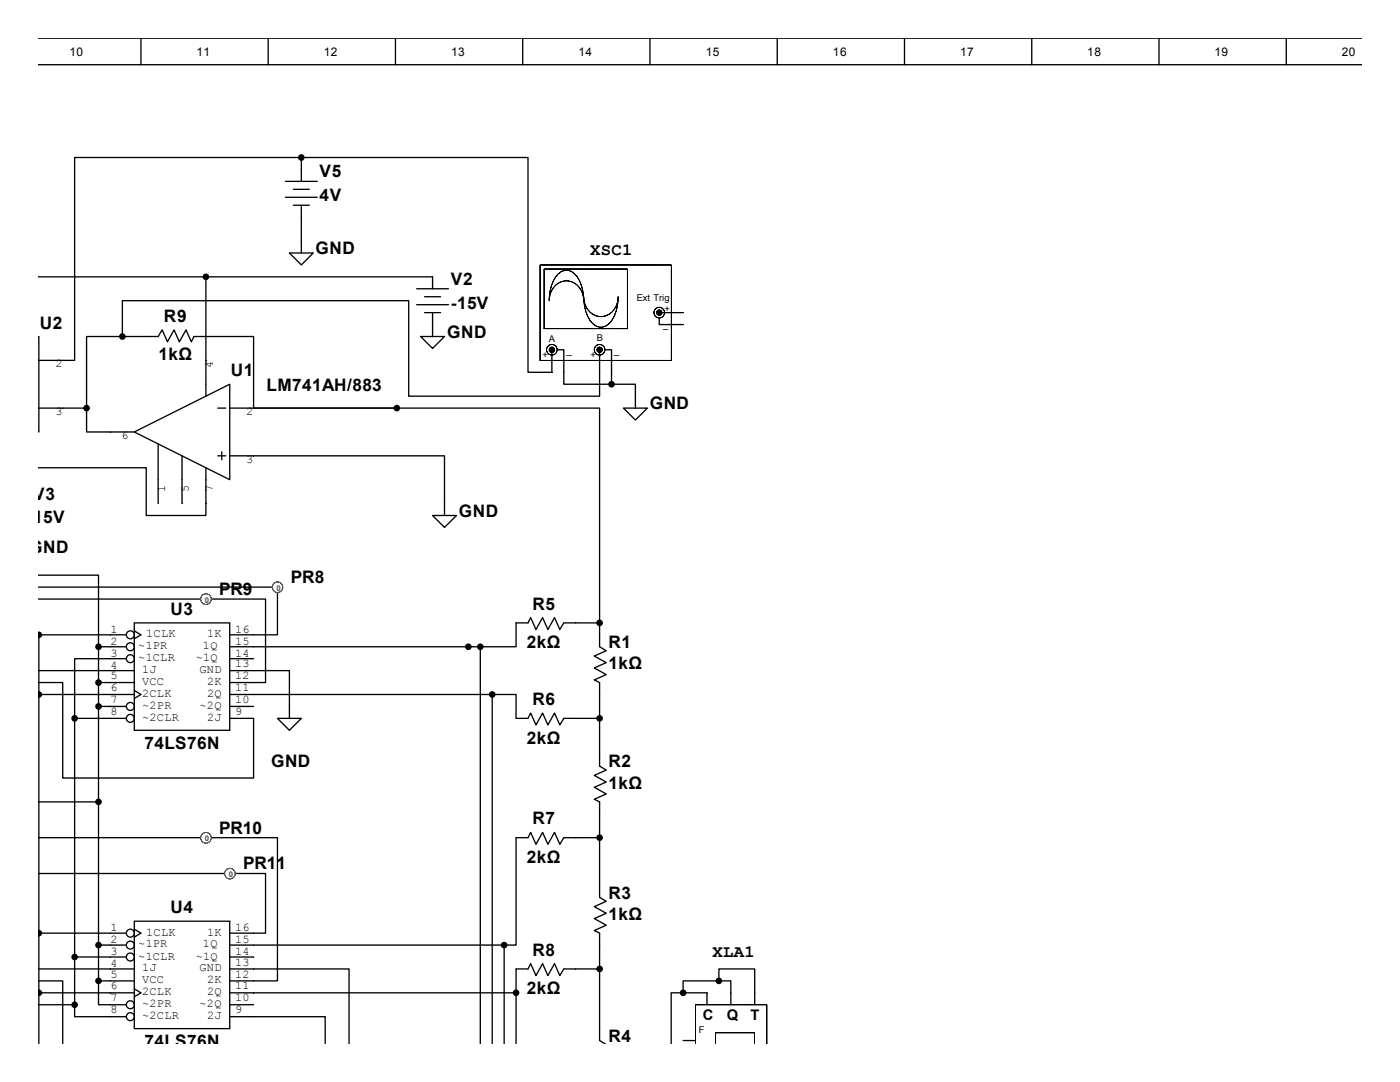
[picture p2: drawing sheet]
<svg xmlns="http://www.w3.org/2000/svg" width="279mm" height="216mm" viewBox="0 0 279 216" stroke-linecap="round" stroke-linejoin="round" font-family="sans-serif">
<g fill="none" stroke="#000" stroke-width=".26">
<path d="M7.6 7.6h264.2M7.6 12.9h264.2M28.1 7.6v5.3M53.5 7.6v5.3M78.9 7.6v5.3M104.3 7.6v5.3M129.7 7.6v5.3M155.1 7.6v5.3M180.5 7.6v5.3M205.9 7.6v5.3M231.3 7.6v5.3M256.7 7.6v5.3"/>
<path d="M57 36.2h6.3M57 39.4h6.3M58.5 37.8h3.2M60.1 33.8v2.4M7.6 55.2h78.7v2.4M41.1 55.2v23.9M57.8 50.5h4.7l-2.4 2.4zM58.5 41h3.2M60.1 41v9.5M83.2 57.6h6.3M84.7 59.2h3.2M7.6 67.2l.2-.1v19.1"/>
<path d="M7.8 71.9h4.7M29.2 67.1h2.4l.8-1.3 1 2.4 1.3-2.4 1.1 2.4 1.3-2.4 1.1 2.4 .5-1.1h11.9v14.3h28.6h-33.4M83.2 60.8h6.3M83.9 67.1h4.8l-2.4 2.4zM84.7 62.4h3.2M86.3 62.4v4.7M7.6 86.1l.2 .1M7.8 86.2h.1M7.8 81.4h9.5v4.8h9.5M26.8 86.2l19-9.5v19zM31.6 88.6v11.9M36.3 91v9.5"/>
<path d="M41.1 93.3v7.2M43.5 91h1.6M43.5 81.4h1.6M44.3 90.2v1.5M45.8 91h4.8M7.6 117.1h47.8v9.6h-9.6M7.6 119.5h45.4v16.7h-7.2M86.3 102.9h4.8l-2.4 2.3zM88.7 100.5v2.4M7.6 133.8h19.2M7.6 136.2h4.9v19h38.1v-11.9h-4.8M7.6 126.2a.52 .52 0 0 1 .7 .5 .52 .52 0 0 1-.7 .5"/>
<path d="M7.6 138.1a.52 .52 0 0 1 .7 .5 .52 .52 0 0 1-.7 .5M7.6 126.7h17.6M7.8 138.6h19M7.8 126.7v59.5h17.4M22 129.1h3.2M22 136.2h4.8M25.2 131.4h-10.3v11.9M26.8 124.3h19v21.4h-19zM26.8 125.9l1.3 .8-1.3 .8M26.8 137.8l1.3 .8-1.3 .8M45.8 133.8h12v9.5M45.8 129.1h4.8"/>
<path d="M45.8 131.4h4.8M45.8 138.6h4.8M103 124.3h2.4l.5-1.1 1.1 2.4 1.3-2.4 1 2.4 1.4-2.4 1 2.4 .8-1.3h7.2v4.8l1.3 .7-2.4 1.1 2.4 1.3-2.4 1.1 2.4 1.3-2.4 1.1 1.1 .5v16.7l1.3 .8-2.4 1 2.4 1.3-2.4 1.1 2.4 1.3-2.4 1.1 1.1 .5v19.1l1.3 .8-2.4 1 2.4 1.3-2.4 1.1 2.4 1.3-2.4 1.1 1.1 .5v21.4l1.1 .7M14.9 143.3h10.3M14.9 143.3v57.2M22 141h3.2M45.8 141h4.8M55.4 143.3h4.7l-2.3 2.4zM103 143.3h2.4l.5-1 1.1 2.4 1.3-2.4 1 2.4 1.4-2.4 1 2.4 .8-1.4h7.2M7.6 174.3h45.4v11.9h-7.2M7.6 167.2h47.8v28.5h-9.6M103 167.2h2.4l.5-1.1 1.1 2.4 1.3-2.4 1 2.4 1.4-2.4 1 2.4 .8-1.3h7.2"/>
<path d="M7.6 195.7h4.9v12.6M7.6 185.7a.52 .52 0 0 1 .7 .5 .52 .52 0 0 1-.7 .5M7.6 193.3h19.2M14.9 191h10.3M22 188.6h3.2M22 195.7h4.8M22 198.1h4.8M26.8 183.8h19v21.4h-19zM26.8 185.4l1.3 .8-1.3 .8M26.8 197.3l1.3 .8-1.3 .8M45.8 193.3h4.8M45.8 188.6h4.8"/>
<path d="M45.8 191h4.8M45.8 198.1h4.8M103 193.3h2.4l.5-1 1.1 2.4 1.3-2.4 1 2.4 1.4-2.4 1 2.4 .8-1.4h7.2M7.6 200.5h7.3M14.9 200.5v2.4h10.3M22 200.5h3.2M45.8 202.9h19.1v5.4M45.8 200.5h4.8"/>
<circle cx="41.1" cy="55.2" r=".53"/>
<circle cx="17.3" cy="81.4" r=".53"/>
<circle cx="79.2" cy="81.4" r=".53"/>
<circle cx="26" cy="129.1" r=".79"/>
<circle cx="26" cy="131.4" r=".79"/>
<circle cx="26" cy="126.7" r=".79"/>
<circle cx="119.7" cy="124.3" r=".53"/>
<circle cx="14.9" cy="143.3" r=".53"/>
<circle cx="26" cy="141" r=".79"/>
<circle cx="26" cy="143.3" r=".79"/>
<circle cx="119.7" cy="143.3" r=".53"/>
<circle cx="119.7" cy="167.2" r=".53"/>
<circle cx="14.9" cy="191" r=".53"/>
<circle cx="26" cy="188.6" r=".79"/>
<circle cx="26" cy="191" r=".79"/>
<circle cx="26" cy="186.2" r=".79"/>
<circle cx="119.7" cy="193.3" r=".53"/>
<circle cx="14.9" cy="200.5" r=".53"/>
<circle cx="26" cy="200.5" r=".79"/>
<circle cx="26" cy="202.9" r=".79"/>
</g>
<g fill="#000">
<path d="M7.6 126.2a.5 .5 0 0 1 .7 .5 .5 .5 0 0 1-.7 .4z" fill-rule="evenodd"/>
<path d="M7.6 138.1a.5 .5 0 0 1 .7 .5 .5 .5 0 0 1-.7 .4z" fill-rule="evenodd"/>
<path d="M7.6 185.7a.5 .5 0 0 1 .7 .5 .5 .5 0 0 1-.7 .5z" fill-rule="evenodd"/>
<circle cx="41.1" cy="55.2" r=".53"/>
<circle cx="17.3" cy="81.4" r=".53"/>
<circle cx="79.2" cy="81.4" r=".53"/>
<circle cx="119.7" cy="124.3" r=".53"/>
<circle cx="14.9" cy="143.3" r=".53"/>
<circle cx="119.7" cy="143.3" r=".53"/>
<circle cx="119.7" cy="167.2" r=".53"/>
<circle cx="14.9" cy="191" r=".53"/>
<circle cx="119.7" cy="193.3" r=".53"/>
<circle cx="14.9" cy="200.5" r=".53"/>
</g>
<path d="M138.8 200.5h14.2v7.8h-14.2z" fill="#fff"/>
<path d="M138.7 208.3v-7.8h14.3v7.8" fill="none" stroke="#000" stroke-width=".2"/>
<path d="M142.7 206.1h7.9v2.2h-7.9z" fill="#fff"/>
<path d="M142.7 208.3v-2.2h7.9v2.2" fill="none" stroke="#000" stroke-width=".2"/>
<g fill="none" stroke="#000" stroke-width=".26">
<path d="M50.6 129.1h45.3M50.6 138.6h47.6M95.9 129.1v79.2M98.2 138.6h4.8v4.7M98.2 138.6v69.7M103 124.3v4.8h-7.1M103 167.2v21.4h-2.4M50.6 193.3h19.1v15M50.6 188.6h50M50.6 198.1h52.4M100.6 188.6v19.7M103 193.3v15"/>
<path d="M141.1 198.1v2.4M145.9 198.1v2.4M150.6 198.1v2.4M136.3 207.6h2.4"/>
<circle cx="93.5" cy="129.1" r=".53"/>
<circle cx="95.9" cy="129.1" r=".53"/>
<circle cx="98.2" cy="138.6" r=".53"/>
<circle cx="100.6" cy="188.6" r=".53"/>
<circle cx="103" cy="198.1" r=".53"/>
</g>
<g fill="#000">
<circle cx="93.5" cy="129.1" r=".53"/>
<circle cx="95.9" cy="129.1" r=".53"/>
<circle cx="98.2" cy="138.6" r=".53"/>
<circle cx="100.6" cy="188.6" r=".53"/>
<circle cx="103" cy="198.1" r=".53"/>
</g>
<path d="M107.8 52.9h26.2v19h-26.2z" fill="#fff"/>
<path d="M107.8 52.9h26.2v19h-26.2z" fill="none" stroke="#000" stroke-width=".2"/>
<path d="M108.6 53.7h16.6v11.9h-16.6z" fill="#fff"/>
<path d="M108.6 53.7h16.6v11.9h-16.6zM111.3 54.8a2.35 2.35 0 0 1 4 .6 8.3 8.3 0 0 1 1.2 4.6 3.5 3.5 0 0 0-1.6-3.4 3.5 3.5 0 0 0-3.8 .1 4.1 4.1 0 0 0-1.5 3.3 7.8 7.8 0 0 1 1.7-5.2zM116.5 59.2a3.5 3.5 0 0 0 1.6 3.4 3.5 3.5 0 0 0 3.8-.1 4.1 4.1 0 0 0 1.5-3.3 7.2 7.2 0 0 1-2.3 5.7 2.38 2.38 0 0 1-3.4-1 8.3 8.3 0 0 1-1.2-4.7z" fill="none" stroke="#000" stroke-width=".2"/>
<circle cx="119.7" cy="69.8" r="1.06" fill="#fff"/>
<circle cx="119.7" cy="69.8" r="1.06" fill="none" stroke="#000" stroke-width=".2"/>
<circle cx="110.1" cy="69.8" r="1.06" fill="#fff"/>
<circle cx="110.1" cy="69.8" r="1.06" fill="none" stroke="#000" stroke-width=".2"/>
<circle cx="131.6" cy="62.4" r="1.06" fill="#fff"/>
<g fill="none" stroke="#000" stroke-width=".2">
<circle cx="110.1" cy="69.8" r=".53"/>
<circle cx="119.7" cy="69.8" r=".53"/>
<circle cx="131.6" cy="62.4" r=".53"/>
<circle cx="131.6" cy="62.4" r="1.06"/>
</g>
<g fill="none" stroke="#000" stroke-width=".26">
<path d="M60.1 31.4h45.3v42.9h4.7v-4M60.1 31.4h-45.2v40.5h-2.4M60.1 31.4v2.4M24.4 67.1h-7.1v14.3M24.4 67.1v-7.1h57.2v19.1h38.1v-9.3M24.4 67.1h4.8M111.2 69.8h1.3v6.9h9.5M120.7 69.8h1.3v6.9M122 76.7h4.8v4.7M131.6 63.4v1.4h4.7M131.8 62.4h4.5M7.6 93.3h21.6v9.6h11.9v-2.4"/>
<path d="M50.6 91h38.1v9.5M79.2 81.4h40.5v42.9M124.4 81.4h4.8l-2.4 2.4zM7.6 114.8h12.1v14.3M19.7 136.2h2.3M19.7 129.1v66.6M19.7 129.1h2.3M19.7 141h2.3M7.6 160h12.1M7.6 197.6a.52 .52 0 0 1 .7 .5 .52 .52 0 0 1-.7 .5M7.8 198.1h14.2M7.8 186.2v22.1"/>
<path d="M19.7 195.7v4.8h2.3M19.7 195.7h2.3M19.7 188.6h2.3M136.3 198.1h-2.4v10.2M136.3 198.1h4.8M143.5 195.7h2.4v2.4M143.5 195.7h-7.2v2.4M143.5 195.7v-2.4h7.1v4.8"/>
<circle cx="60.1" cy="31.4" r=".53"/>
<circle cx="24.4" cy="67.1" r=".53"/>
<circle cx="122" cy="76.7" r=".53"/>
<circle cx="19.7" cy="136.2" r=".53"/>
<circle cx="19.7" cy="129.1" r=".53"/>
<circle cx="19.7" cy="141" r=".53"/>
<circle cx="19.7" cy="160" r=".53"/>
<circle cx="19.7" cy="195.7" r=".53"/>
<circle cx="19.7" cy="188.6" r=".53"/>
<circle cx="136.3" cy="198.1" r=".53"/>
<circle cx="143.5" cy="195.7" r=".53"/>
</g>
<g fill="#000">
<path d="M7.6 197.6a.5 .5 0 0 1 .7 .5 .5 .5 0 0 1-.7 .5z" fill-rule="evenodd"/>
<circle cx="60.1" cy="31.4" r=".53"/>
<circle cx="24.4" cy="67.1" r=".53"/>
<circle cx="110.1" cy="69.8" r=".53"/>
<circle cx="119.7" cy="69.8" r=".53"/>
<circle cx="122" cy="76.7" r=".53"/>
<circle cx="131.6" cy="62.4" r=".53"/>
<circle cx="19.7" cy="136.2" r=".53"/>
<circle cx="19.7" cy="129.1" r=".53"/>
<circle cx="19.7" cy="141" r=".53"/>
<circle cx="19.7" cy="160" r=".53"/>
<circle cx="19.7" cy="195.7" r=".53"/>
<circle cx="19.7" cy="188.6" r=".53"/>
<circle cx="136.3" cy="198.1" r=".53"/>
<circle cx="143.5" cy="195.7" r=".53"/>
</g>
<circle cx="55.4" cy="117.2" r="1.05" fill="#fff"/>
<circle cx="55.4" cy="117.2" r="1.05" fill="none" stroke="#505050" stroke-width=".2"/>
<circle cx="41.1" cy="119.5" r="1.06" fill="#fff"/>
<circle cx="41.1" cy="119.5" r="1.06" fill="none" stroke="#505050" stroke-width=".2"/>
<circle cx="41.1" cy="167.2" r="1.06" fill="#fff"/>
<circle cx="41.1" cy="167.2" r="1.06" fill="none" stroke="#505050" stroke-width=".2"/>
<circle cx="45.9" cy="174.3" r="1.06" fill="#fff"/>
<circle cx="45.9" cy="174.3" r="1.06" fill="none" stroke="#505050" stroke-width=".2"/>
<g font-size="3.4">
<text x="63.8" y="35.4">V5</text>
<text x="63.8" y="40.2">4V</text>
<text x="63" y="50.8">GND</text>
<text x="117.8" y="51">XSC1</text>
<text x="90" y="56.8">V2</text>
<text x="8" y="65.6">U2</text>
<text x="32.7" y="64.2">R9</text>
<text x="90" y="61.6">-15V</text>
<text x="31.6" y="71.9">1kΩ</text>
<text x="89.2" y="67.4">GND</text>
<text x="46.1" y="75.1">U1</text>
<text x="53.2" y="78">LM741AH/883</text>
<text x="129.7" y="81.7">GND</text>
<text x="6.6" y="99.7">V3</text>
<text x="6.6" y="104.4">15V</text>
<text x="91.6" y="103.1">GND</text>
<text x="5.8" y="110.3">GND</text>
<text x="43.7" y="118.7">PR9</text>
<text x="58" y="116.4">PR8</text>
<text x="34" y="122.7">U3</text>
<text x="106.3" y="121.7">R5</text>
<text x="105.2" y="129.3">2kΩ</text>
<text x="121.5" y="129.3">R1</text>
<text x="121.5" y="133.6">1kΩ</text>
<text x="106.3" y="140.7">R6</text>
<text x="28.8" y="149.4">74LS76N</text>
<text x="105.2" y="148.4">2kΩ</text>
<text x="54.1" y="153.1">GND</text>
<text x="121.5" y="153.1">R2</text>
<text x="121.5" y="157.4">1kΩ</text>
<text x="43.7" y="166.4">PR10</text>
<text x="106.3" y="164.5">R7</text>
<text x="48.5" y="173.5">PR11</text>
<text x="105.2" y="172.2">2kΩ</text>
<text x="121.5" y="179.3">R3</text>
<text x="34" y="182.2">U4</text>
<text x="121.5" y="183.6">1kΩ</text>
<text x="106.3" y="190.7">R8</text>
<text x="142.2" y="190.9">XLA1</text>
<text x="105.2" y="198.4">2kΩ</text>
<text x="28.8" y="209">74LS76N</text>
<text x="121.5" y="207.9">R4</text>
</g>
<g font-size="2.9">
<text x="140.3" y="203.5">C</text>
<text x="145.1" y="203.5">Q</text>
<text x="149.8" y="203.5">T</text>
</g>
<g font-size="2.4">
<text x="13.8" y="11.1">10</text>
<text x="39.2" y="11.1">11</text>
<text x="64.6" y="11.1">12</text>
<text x="90" y="11.1">13</text>
<text x="115.4" y="11.1">14</text>
<text x="140.8" y="11.1">15</text>
<text x="166.2" y="11.1">16</text>
<text x="191.6" y="11.1">17</text>
<text x="217" y="11.1">18</text>
<text x="242.4" y="11.1">19</text>
<text x="267.8" y="11.1">20</text>
<text x="11" y="73.3">2</text>
<text x="42.5" y="73.4" transform="rotate(-90 42.5 73.4)">4</text>
<text x="11" y="82.8">3</text>
<text x="49.1" y="82.8">2</text>
<text x="24.3" y="87.6">6</text>
<text x="49.1" y="92.3">3</text>
<text x="33" y="98.3" transform="rotate(-90 33 98.3)">1</text>
<text x="37.7" y="98.3" transform="rotate(-90 37.7 98.3)">5</text>
<text x="42.5" y="98.3" transform="rotate(-90 42.5 98.3)">7</text>
<text x="22.1" y="131.1">3</text>
<text x="22.1" y="126.3">1</text>
<text x="22.1" y="128.7">2</text>
<text x="27.6" y="131.9">~1CLR</text>
<text x="27.6" y="129.5">~1PR</text>
<text x="29.2" y="127.2">1CLK</text>
<text x="39.1" y="131.9">~1Q</text>
<text x="40.5" y="129.5">1Q</text>
<text x="41.3" y="127.2">1K</text>
<text x="46.9" y="131.1">14</text>
<text x="46.9" y="126.3">16</text>
<text x="46.9" y="128.7">15</text>
<text x="22.1" y="133.4">4</text>
<text x="22.1" y="135.6">5</text>
<text x="22.1" y="137.9">6</text>
<text x="28.4" y="134.3">1J</text>
<text x="28.4" y="136.7">VCC</text>
<text x="39.8" y="134.3">GND</text>
<text x="41.3" y="136.7">2K</text>
<text x="46.9" y="133.2">13</text>
<text x="46.9" y="135.6">12</text>
<text x="46.9" y="137.9">11</text>
<text x="22.1" y="140.3">7</text>
<text x="22.1" y="142.7">8</text>
<text x="28.4" y="139.1">2CLK</text>
<text x="28.4" y="141.4">~2PR</text>
<text x="28.4" y="143.8">~2CLR</text>
<text x="39.8" y="141.4">~2Q</text>
<text x="41.3" y="139.1">2Q</text>
<text x="41.3" y="143.8">2J</text>
<text x="46.9" y="140.3">10</text>
<text x="46.9" y="142.7">9</text>
<text x="22.1" y="185.8">1</text>
<text x="46.9" y="185.8">16</text>
<text x="22.1" y="190.6">3</text>
<text x="22.1" y="188.2">2</text>
<text x="27.6" y="191.5">~1CLR</text>
<text x="27.6" y="189.1">~1PR</text>
<text x="29.2" y="186.7">1CLK</text>
<text x="39.1" y="191.5">~1Q</text>
<text x="40.5" y="189.1">1Q</text>
<text x="41.3" y="186.7">1K</text>
<text x="46.9" y="190.6">14</text>
<text x="46.9" y="188.2">15</text>
<text x="22.1" y="193">4</text>
<text x="22.1" y="195.1">5</text>
<text x="22.1" y="197.4">6</text>
<text x="28.4" y="193.8">1J</text>
<text x="28.4" y="196.2">VCC</text>
<text x="39.8" y="193.8">GND</text>
<text x="41.3" y="196.2">2K</text>
<text x="46.9" y="192.7">13</text>
<text x="46.9" y="195.1">12</text>
<text x="46.9" y="197.4">11</text>
<text x="22.1" y="199.8">7</text>
<text x="22.1" y="202.2">8</text>
<text x="28.4" y="198.6">2CLK</text>
<text x="28.4" y="201">~2PR</text>
<text x="28.4" y="203.4">~2CLR</text>
<text x="39.8" y="201">~2Q</text>
<text x="41.3" y="198.6">2Q</text>
<text x="41.3" y="203.4">2J</text>
<text x="46.9" y="199.8">10</text>
<text x="46.9" y="202.2">9</text>
</g>
<g font-size="1.9">
<text x="127.1" y="60.1">Ext Trig</text>
<text x="132.4" y="65.4">_</text>
<text x="132.6" y="62.2">+</text>
<text x="108.3" y="71.5">+</text>
<text x="109.6" y="68.3">A</text>
<text x="113" y="70.7">_</text>
<text x="117.8" y="71.5">+</text>
<text x="119.1" y="68">B</text>
<text x="122.6" y="70.7">_</text>
<text x="139.5" y="206.2">F</text>
</g>
<g font-size="1.6" fill="#505050">
<text x="55.2" y="117.9">0</text>
<text x="40.9" y="120.2">0</text>
<text x="40.9" y="167.9">0</text>
<text x="45.7" y="175">0</text>
</g>
</svg>
